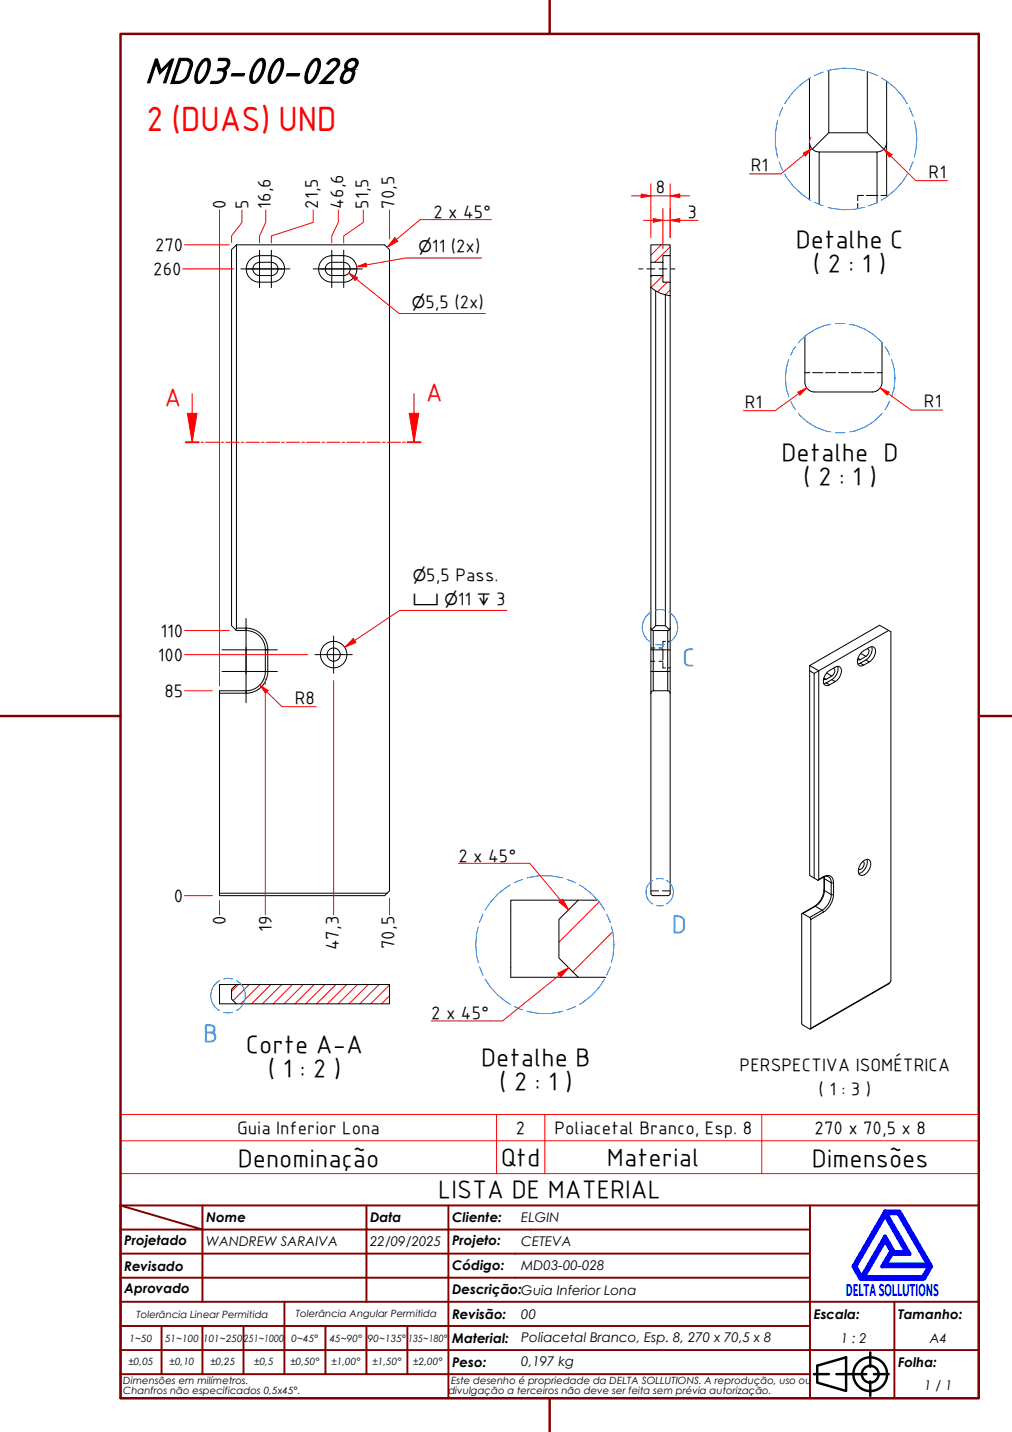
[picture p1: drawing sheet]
<svg xmlns="http://www.w3.org/2000/svg" width="210mm" height="297mm" viewBox="0 0 210 297" stroke-linecap="round" stroke-linejoin="round" font-family="sans-serif">
<!-- layer: Hatch (ABNT) -->
<g fill="none" stroke="#f00" stroke-width=".21">
<path d="M135.3 57.2l-.3 .2M137.1 50.8l-2.1 2.1M137.5 57.2l-2.5 2.4M138.4 58.5l-2 2M139 51.2l-3.2 3.2M139 60.2l-1 1M124.3 187.1l-8.4 8.3M127.1 193.3l-8.3 8.3M49.4 204.2l-1.4 1.4M51.7 204.2l-3.3 3.3M53.9 204.2l-4 4M56.2 204.2l-4 4"/>
<path d="M58.4 204.2l-4 4M60.7 204.2l-4 4M62.9 204.2l-4 4M65.2 204.2l-4 4M67.4 204.2l-4 4M69.7 204.2l-4 4M71.9 204.2l-4 4M74.1 204.2l-4 4M76.4 204.2l-4 4M78.6 204.2l-4 4M80.8 206.6l-1.7 1.6M80.8 204.3l-3.9 3.9"/>
</g>
<!-- layer: Visible (ABNT) -->
<g fill="none" stroke="#000" stroke-width=".21">
<path d="M167.9 16.2v25.2M171.9 14.6v12.9M179.9 14.8v12.7l3.4 3.5M183.9 16.8v24.1M167.9 29.5l.3 1 .3 .5M168.5 31l.4 .3 1 .2M179.9 27.5h-8l-3.4 3.5M183.3 31l-.4 .3-1 .2M183.9 29.5l-.3 1-.3 .5M49 50.8l-1 1v78l.9 .8M49 50.8v79.5M49 50.8h30.8l1 1v133l-.5 .5"/>
<path d="M53.8 54.4a1.37 1.37 0 0 0-1.3 1.4 1.37 1.37 0 0 0 1.3 1.4h2.5M53.8 54.4h2.5M56.3 53a5.1 5.1 0 0 0-4.2 .7 2.74 2.74 0 0 0-.9 3 2.74 2.74 0 0 0 2.6 1.8h2.5M56.3 54.4a1.37 1.37 0 0 1 1.4 1.4 1.37 1.37 0 0 1-1.4 1.4M56.3 53.1a2.74 2.74 0 0 1 2.7 2.7 2.74 2.74 0 0 1-2.7 2.7M67.1 53.7a5 5 0 0 1 4.2-.6 2.74 2.74 0 0 1 2.7 2.7 2.74 2.74 0 0 1-2.7 2.7 5 5 0 0 1-4.2-.6 2.74 2.74 0 0 1 0-4.2zM68.8 54.4h2.5M68.8 54.4a1.37 1.37 0 0 0-1.3 1.4 1.37 1.37 0 0 0 1.3 1.4h2.5a1.37 1.37 0 0 0 1.3-1.4 1.37 1.37 0 0 0-1.3-1.4M135 57.2h2.5v1.3h1.5v2.8M135 59.6a6.8 6.8 0 0 0 3 1.6M135 50.8h4v2.2h-1.5v1.4h-2.5zM135 54.4v75.9"/>
<path d="M137.5 54.4v2.8M139 53v5.5M181.9 42v-10.5h-12v10.9M136 60.3v69.5l-.9 .8M138 61.2v68.6l.9 .8M138 61.2l1 .1M139 61.3v69M166.9 69.7v9.6a2 2 0 0 0 2 2h12M182.9 71.1v8.2a2 2 0 0 1-2 2M49 130.3l-.1 .3M49 130.3h2M51 130.3v.5h-2l-.1-.2"/>
<path d="M51 130.8a4 4 0 0 1 4 4M51 130.3a4.5 4.5 0 0 1 4.5 4.5M55 139.3v-4.5h.5v4.5M55 139.3h.5M55 139.3a4 4 0 0 1-4 4M55.5 139.3a4.5 4.5 0 0 1-4.5 4.5M135 130.3l.1 .3M135 130.3v13.5M135 139.3h.5v4M135 134.8h.5v4.5h3.5M135.1 130.6l.4 .2M135.5 130.8v4h3.5"/>
<path d="M135.5 130.8h3M136 129.8h2M138.5 130.8v12.5M138.9 130.6l-.4 .2M139 130.3l-.1 .3M139 130.3v13.5M167.9 138.1v43.5l1 .5M167.9 138.1l14.5-8.4 2.4 1.3v72.4l-.2 .4M167.9 139.1l1 .6M167.9 138.1l1.9 1M169.8 139.1l-.9 .6v42.4l.8 .5M169.8 139.1v43.3"/>
<path d="M171.4 139.6l1.1 .6M172.8 138.6a.9 .9 0 0 1 .4 .9 .9 .9 0 0 1-.7 .7M173.7 138.2a2.62 2.62 0 0 1-1.2 2.8M177.9 136.8h.5M178.4 137.6l1.2-.7 .7 .4-1.2 .7zM178.4 137.6l-.5 .1M178.5 135.5l1.1 .7M179.6 136.2l-1.2 .6-.4-.2M179.9 134.6a.9 .9 0 0 1 .3 .8 .9 .9 0 0 1-.6 .8M180.3 137.3a2.48 2.48 0 0 0 1.1-2.9 .8 .8 0 0 0-1.1-.1 3.2 3.2 0 0 0-2.4 3.3 .74 .74 0 0 0 1.2 .4M180.8 134.1a2.59 2.59 0 0 1-1.2 2.8M184.3 130.8l-14.5 8.3"/>
<path d="M45.5 143.8h5.5M51 143.3h-5.5v42.5h34.3l.5-.5M51 143.3v.5M135 143.8v41.5l.1 .2 .4 .3h3l.3-.1 .2-.4v-41.5M135.5 143.3h3M135.5 143.3l-.4 .2-.1 .3M138.5 143.3l.3 .1 .2 .4M170.8 140.9h.6M171.4 141.7l1.1-.7 .7 .4-1.1 .7zM171.4 141.7l-.5 .1M172.5 140.2l-1.1 .7-.5-.3M173.2 141.4a2.47 2.47 0 0 0 1.1-2.9 .8 .8 0 0 0-1.1-.1 3.2 3.2 0 0 0-2.4 3.3 .76 .76 0 0 0 1.3 .4"/>
<path d="M178.7 179a1.17 1.17 0 0 1 1.7-.5 2.4 2.4 0 0 1-1.7 3.1 1.15 1.15 0 0 1-.5-1.8zM179 178.7a.83 .83 0 0 1-.1 1.4 .54 .54 0 0 1-.8 .1M179.8 178.3a2.52 2.52 0 0 1-1.7 2.9M45.5 185.3h34.8M119.9 186.7h-14v16h19.7M124 186.7h-4.1l-4 4v8l4 4M166.5 189.5l-.2 .1v22.6l.2 .4 1.4 .9 .3-.2M166.5 189.5l1.4 .8M167.9 190.3l.3 .4M168.2 190.7v22.6M169 188h.1M169 188l-2.7 1.5"/>
<path d="M169.1 188l-2.6 1.5M169.1 188l1.4 .8M169.8 182.4l-.1 .2M170.5 188.8l.3 .4M170.5 188.8l-2.6 1.5M170.7 182a1.06 1.06 0 0 1 1.2-.1 1.06 1.06 0 0 1 .5 1.2M170.7 182l-1 .6M170.8 181.9a1.3 1.3 0 0 1 1.5-.2 1.3 1.3 0 0 1 .6 1.4M170.8 181.9l-.1 .1M170.8 181.9l-1 .5M170.8 189.2l-2.6 1.5M170.9 181.9v2.7"/>
<path d="M170.9 184.6a3.6 3.6 0 0 1-1.8 3.4M170.9 182.1l1.5 1M170.9 184.6a4.3 4.3 0 0 1-1.9 3.4M171 181.9v2.8l1.4 .9M172.4 185.6a4.1 4.1 0 0 1-1.9 3.2M172.4 183.1h.5M172.4 185.6h.5M172.4 183.1v2.5M172.9 185.6a4.8 4.8 0 0 1-2.1 3.6M172.9 183.1v2.5M48 205.2l1-1h31.8v4h-31.8l-1-1zM49 204.2h-3.5v4h3.5"/>
<path d="M184.6 203.8l-16.5 9.7M184.6 203.8l-16.4 9.5"/>
<circle cx="69.2" cy="135.8" r="1.37"/>
<circle cx="69.2" cy="135.8" r="2.74"/>
</g>
<!-- layer: Hidden (ABNT) -->
<g fill="none" stroke="#000" stroke-width=".21">
<path d="M177.9 42.2v1.1M179.1 40.5h-1.2v1.1M179.7 40.5h2.4M182.7 40.5h1.2M166.9 77.3h1.1M168.6 77.3h2.1M171.2 77.3h2.1M173.9 77.3h2.1M176.6 77.3h2.1M179.2 77.3h2.1M181.9 77.3h1M135 134.4h.8"/>
<path d="M135 137.2h.8M136.7 134.4h.8M136.7 137.2h.8M137.5 134.7v2.2M137.5 137.4v1.1h.5M138 133h-.5v1.1M138.5 133h.5M138.5 138.5h.5M135 184.8h1.6M137.4 184.8h1.6"/>
</g>
<path d="M25 236.6h178v-5.4h-178v12.2M103 231.2v12.2M113 231.2v12.2M158 231.2v12.2M203 236.6v6.8h-178M25 243.4v6.6h178v-6.6" fill="none" stroke="#f00" stroke-width=".21"/>
<!-- layer: Detail Boundary (ABNT) -->
<path d="M135.1 126.9a3.7 3.7 0 0 0 0 6.4M136 133.7l.7 .1 1.1-.1M137.8 126.6l-1.1-.2-.7 .2M138.7 126.9a3.6 3.6 0 0 1 0 6.4M135.4 182.6a2.81 2.81 0 0 0 0 4.9M136.1 182.3l.5-.1 1 .1M136.1 187.8h1.5M138.2 182.6a2.81 2.81 0 0 1 0 4.9" fill="none" stroke="#0080ff" stroke-width=".21"/>
<!-- layer: Linha Corte (ABNT) -->
<g fill="none" stroke="#f00" stroke-width=".21">
<path d="M38.5 91.7h2.7M39.9 85.7v6M41.7 91.7h.5M42.7 91.7h2.7M45.9 91.7h.5M46.9 91.7h2.7M50 91.7h.6M51 91.7h2.8M54.2 91.7h.6M55.2 91.7h2.8M58.4 91.7h.5M59.4 91.7h2.7"/>
<path d="M62.6 91.7h.5M63.6 91.7h2.7M66.8 91.7h.5M67.8 91.7h2.7M71 91.7h.5M71.9 91.7h2.8M75.1 91.7h.6M76.1 91.7h2.8M79.3 91.7h.6M80.3 91.7h2.8M83.5 91.7h.6M84.5 91.7h2.7"/>
</g>
<path d="M38.5 91.7h2.7M84.5 91.7h2.7" fill="none" stroke="#f00" stroke-width=".36"/>
<path d="M38.9 85.7h2l-1 6z" fill="#f00"/>
<path d="M38.9 85.7h2l-1 6zM39.9 81.6v4.1M85.9 85.7v6" fill="none" stroke="#f00" stroke-width=".21"/>
<path d="M84.9 85.7h2l-1 6z" fill="#f00"/>
<path d="M84.9 85.7h2l-1 6zM85.9 81.6v4.1" fill="none" stroke="#f00" stroke-width=".21"/>
<!-- layer: Detail Boundary (ABNT) -->
<path d="M45.5 203.4a3.6 3.6 0 0 0 0 6.2M46.4 203.1l.6-.1 1.2 .1M46.4 210l.6 .1 1.2-.1M49.1 203.4a3.6 3.6 0 0 1 0 6.2" fill="none" stroke="#0080ff" stroke-width=".21"/>
<!-- layer: Borda A3/A4 (ABNT) -->
<path d="M25 7h178v283h-178zM114 0v7M0 148.5h25M203 148.5h7M114 290v7" fill="none" stroke="#800000" stroke-width=".51"/>
<path d="M183.6 257.3l1.2 2.2-1.8 3.2h9.7l-1.3 2.2h-12.2zM183.6 252.1l4.4 7.6h-2.6l-1.8-3.2-4.9 8.4-1.3-2.2zM183.6 251.3h3l6.5 11.4-1.5 2.6h-13.1l-1.5-2.6zM183.8 251.7h2.5l6.2 10.6h-8.8l1.3-2.2h3.7zM185 259.7h.2l-.1 .2z" fill="none" stroke="#00f" stroke-width=".8"/>
<!-- layer: 0 -->
<path d="M178.5 265.3h13.1" fill="none" stroke="#000" stroke-width=".21"/>
<g fill="none" stroke="#800000" stroke-width=".4">
<path d="M25 250l17 5h-17M25 250h178v40h-178zM42 255h34v5h17M42 255v15M42 250v5M76 250v5h17v5M93 250v5h75M168 250v20h-143M25 260h51v10M25 275h17M33.5 275v10M50.5 275h-8.5v10"/>
<path d="M59 270v15h-8.5M67.5 275v10h-8.5M76 275v10h8.5M84.5 275v10M93 275h-42.5v10M93 260v5h-68M93 275v10h75M93 260h75M93 275h75M168 265h-75v10M185.5 270v10h17.5M203 270h-35v10h17.5v10"/>
<path d="M25 285h25.5M25 280h143v10M67.5 285h8.5M84.5 285h8.5v5"/>
</g>
<g fill="none" stroke="#000" stroke-width=".51">
<path d="M168.8 285h3.1M169.5 283.3l6-1.8v7l-6-1.7zM173.5 285h6.2M180.5 280.5v3M180.5 286.5v3M181.3 285h3"/>
<circle cx="180.5" cy="285" r="3.5"/>
<circle cx="180.5" cy="285" r="1.75"/>
</g>
<!-- layer: Marca de centro (ISO) -->
<path d="M50 55.8h8.8M53.8 51.9v7.8M64.9 55.8h8.9M68.8 51.9v7.8M46 139.3h11.5M46 134.8h11.5M51 134.3v11.5M51 128.3v11.5M65.3 135.8h7.8M69.2 131.9v7.8" fill="none" stroke="#000" stroke-width=".21"/>
<path d="M37.9 55.8h10.6M38.3 50.8h9.2M45.5 43.5v98.8M50.2 43.5v2.6l-2.2 2.8v1.4M55.1 43.5v2.6l-1.3 2.8v1.5M70.2 43.5v2.6l-1.4 2.8v1.5M80.8 43.5v6.1M38.3 130.8h9.2M38.3 143.3h5.7M53.9 142.1l1.4 1.4M38.3 185.8h5.7" fill="none" stroke="#f00" stroke-width=".21"/>
<path d="M53.9 142.1l1.7 1.1-.5 .5z" fill="#f00"/>
<path d="M182.6 80.5l1.6 1.1M53.9 142.1l1.7 1.1-.5 .5zM55.3 143.5l3.2 3.1h7.1" fill="none" stroke="#f00" stroke-width=".21"/>
<!-- layer: Detail Boundary (ABNT) -->
<g fill="none" stroke="#0080ff" stroke-width=".21">
<path d="M168.1 16.1a14.1 14.1 0 0 0-5.3 5.4M170.8 15l-1.8 .7M179.3 14.7a13.7 13.7 0 0 0-7.6 0M180.2 15l1.8 .7M182.8 16.2a13.4 13.4 0 0 1 5.4 5.3M161.3 25a13.7 13.7 0 0 0 0 7.6M161.6 33.5l.7 1.8M162.3 22.4l-.7 1.7M162.8 36.2a14.1 14.1 0 0 0 5.3 5.4M188.2 36.2a13.7 13.7 0 0 1-5.4 5.3M188.6 22.3l.8 1.8M189.4 33.6l-.8 1.7"/>
<path d="M189.6 25a13.3 13.3 0 0 1 0 7.6M169 42l1.8 .7M171.7 43a13.7 13.7 0 0 0 7.6 0M182 42l-1.8 .7M163.6 74.6a11.1 11.1 0 0 0 0 7.7M165 71.9l-1 1.7M172.3 67.3a10.7 10.7 0 0 0-6.7 3.8M173.3 67.1h2M176.2 67.3a10.7 10.7 0 0 1 6.8 3.8M183.6 71.9l.9 1.7M184.9 74.6a10.8 10.8 0 0 1 0 7.7M164 83.2l1 1.7"/>
<path d="M165.6 85.7a10.6 10.6 0 0 0 6.7 3.9M173.3 89.8h2M183 85.7a10.8 10.8 0 0 1-6.8 3.9M184.5 83.2l-.9 1.7"/>
</g>
<path d="M182.6 80.5l1.8 .8-.4 .6z" fill="#f00"/>
<path d="M167.3 80.5l-1.6 1.1M182.6 80.5l1.8 .8-.4 .6zM184.2 81.6l4.8 3.5h6.5" fill="none" stroke="#f00" stroke-width=".21"/>
<path d="M165.5 81.3l1.8-.8-1.4 1.4z" fill="#f00"/>
<path d="M165.5 81.3l1.8-.8-1.4 1.4zM165.7 81.6l-4.9 3.6h-6.6" fill="none" stroke="#f00" stroke-width=".21"/>
<!-- layer: Detail Boundary (ABNT) -->
<g fill="none" stroke="#0080ff" stroke-width=".21">
<path d="M99.2 192.2a13.2 13.2 0 0 0 0 7.5M100.2 189.6l-.8 1.7M105.9 183.6a13.6 13.6 0 0 0-5.3 5.2M108.4 182.4l-1.7 .7M109.3 182.1a14.1 14.1 0 0 1 7.4 0M117.6 182.4l1.7 .7M120.2 183.6a13.6 13.6 0 0 1 5.2 5.2M125.8 189.6l.8 1.7M126.8 192.2a12.7 12.7 0 0 1 0 7.5M99.4 200.6l.8 1.7M100.6 203.1a13.6 13.6 0 0 0 5.3 5.2M106.7 208.8l1.7 .7"/>
<path d="M109.3 209.8a13.5 13.5 0 0 0 7.4 0M119.3 208.8l-1.7 .7M125.4 203.1a13.6 13.6 0 0 1-5.2 5.2M126.6 200.6l-.8 1.7"/>
</g>
<path d="M116.3 186.8l1.6 1.9" fill="none" stroke="#f00" stroke-width=".21"/>
<path d="M116 187.1l.7-.6 1.2 2.2z" fill="#f00"/>
<path d="M95.1 179.1h14.8l6.4 7.7M116 187.1l.7-.6 1.2 2.2zM117.9 200.7l-1.9 1.6" fill="none" stroke="#f00" stroke-width=".21"/>
<path d="M115.7 201.9l2.2-1.2-1.6 2z" fill="#f00"/>
<path d="M73.6 132.9l-2.1 1.4M115.7 201.9l2.2-1.2-1.6 2zM116 202.3l-11.8 9.5h-14.8" fill="none" stroke="#f00" stroke-width=".21"/>
<path d="M73.3 132.4l.5 .9-2.3 1z" fill="#f00"/>
<path d="M73.3 132.4l.5 .9-2.3 1zM105.1 126.6h-22.2l-9.3 6.3" fill="none" stroke="#f00" stroke-width=".21"/>
<path d="M168.4 30.8l-1.6 1.3" fill="none" stroke="#f00" stroke-width=".21"/>
<path d="M166.6 31.8l1.8-1-1.4 1.6z" fill="#f00"/>
<path d="M166.6 31.8l1.8-1-1.4 1.6zM166.8 32.1l-4.8 4h-6.6M168.2 28.5l-.3 1.1M183.3 30.9l1.4 1.4" fill="none" stroke="#f00" stroke-width=".21"/>
<path d="M183.3 30.9l1.7 1.2-.5 .5z" fill="#f00"/>
<path d="M183.3 30.9l1.7 1.2-.5 .5zM184.7 32.3l5.2 5.2h6.6M65 43.5v2.6l-8.7 2.8v1.5M72.4 56.6l1.5 1.3M75.4 43.5v2.6l-4.1 2.8v1.5M38.3 135.8h12.6M51.1 135.8h12.7" fill="none" stroke="#f00" stroke-width=".21"/>
<!-- layer: Marca de centro (ISO) -->
<path d="M51.3 55.8h8.9M56.3 51.9v7.8M66.3 55.8h8.9M71.3 51.9v7.8" fill="none" stroke="#000" stroke-width=".21"/>
<path d="M72.4 56.6l1.7 1-.4 .6z" fill="#f00"/>
<path d="M72.4 56.6l1.7 1-.4 .6zM73.9 57.9l8.9 7.1h17.8M76 55l-2 .3" fill="none" stroke="#f00" stroke-width=".21"/>
<path d="M74 55.3l1.9-.7 .1 .7z" fill="#f00"/>
<path d="M74 55.3l1.9-.7 .1 .7zM99.9 53.5h-15.7l-8.2 1.5M55 143.6v46.2M55 140.8v1.2M69.2 141.2v48.6M45.5 186.8v3M80.8 186.3v3.5" fill="none" stroke="#f00" stroke-width=".21"/>
<path d="M82.2 49.7l-1.9 1.6" fill="none" stroke="#f00" stroke-width=".21"/>
<path d="M81.9 49.3l.6 .8-2.2 1.2z" fill="#f00"/>
<path d="M81.9 49.3l.6 .8-2.2 1.2zM101.9 45.6h-14.8l-4.9 4.1" fill="none" stroke="#f00" stroke-width=".21"/>
<path d="M139 45.7h2" fill="none" stroke="#f00" stroke-width=".21"/>
<path d="M139 45.7l2-.4v.8z" fill="#f00"/>
<path d="M135.5 45.7h2M139 45.7l2-.4v.8z" fill="none" stroke="#f00" stroke-width=".21"/>
<path d="M135.5 45.3l2 .4-2 .4z" fill="#f00"/>
<path d="M133.5 45.7h2M135.5 45.3l2 .4-2 .4zM137.5 45.7h1.5M137.5 43.2v8.3M139 43.2v6.1M139 40.6h2M141 45.7h3.8" fill="none" stroke="#f00" stroke-width=".21"/>
<path d="M139 40.6l2-.4v.8z" fill="#f00"/>
<path d="M133 40.6h2M139 40.6l2-.4v.8z" fill="none" stroke="#f00" stroke-width=".21"/>
<path d="M133 40.2l2 .4-2 .4z" fill="#f00"/>
<path d="M135 38.1v11.2M139 38.1v11.2M131 40.6h2M133 40.2l2 .4-2 .4zM135 40.6h4M141 40.6h2" fill="none" stroke="#f00" stroke-width=".21"/>
<!-- layer: Linha de centro (ISO) -->
<path d="M132.5 55.8h.8M134.2 55.8h1.6M136.7 55.8h1.6M139.2 55.8h.8" fill="none" stroke="#000" stroke-width=".21"/>
<text font-size="8.1" x="30" y="17.2">MD03-00-028</text>
<text font-size="7" fill="#f00" x="30.4" y="27.1">2 (DUAS) UND</text>
<g font-size="5.4">
<text x="165" y="51.5">Detalhe C</text>
<text x="168.6" y="56.5">( 2 : 1 )</text>
<text x="162.1" y="95.6">Detalhe D</text>
<text x="166.6" y="100.6">( 2 : 1 )</text>
<text x="51" y="218.3">Corte A-A</text>
<text x="99.8" y="221">Detalhe B</text>
<text x="55.5" y="223.4">( 1 : 2 )</text>
<text x="103.5" y="226">( 2 : 1 )</text>
<text x="49.3" y="242">Denominação</text>
<text x="103.9" y="241.8">Qtd</text>
<text x="125.9" y="241.8">Material</text>
<text x="168.4" y="242">Dimensões</text>
<text x="90.9" y="248.5">LISTA DE MATERIAL</text>
</g>
<g font-size="5.4" fill="#f00">
<text x="88.3" y="83.1">A</text>
<text x="34.1" y="84.3">A</text>
</g>
<g font-size="5.4" fill="#0080ff">
<text x="141.5" y="138.2">C</text>
<text x="139.3" y="193.6">D</text>
<text x="42.1" y="216.1">B</text>
</g>
<g font-size="3.9">
<text x="155.7" y="35.5">R1</text>
<text x="136" y="40.1">8</text>
<text x="192.6" y="36.9">R1</text>
<text x="46.8" y="43.3" transform="rotate(-90 46.8 43.3)">0</text>
<text x="51.5" y="43.3" transform="rotate(-90 51.5 43.3)">5</text>
<text x="56.1" y="43.3" transform="rotate(-90 56.1 43.3)">16,6</text>
<text x="66" y="43.3" transform="rotate(-90 66 43.3)">21,5</text>
<text x="71.2" y="43.3" transform="rotate(-90 71.2 43.3)">46,6</text>
<text x="76.3" y="43.3" transform="rotate(-90 76.3 43.3)">51,5</text>
<text x="81.8" y="43.3" transform="rotate(-90 81.8 43.3)">70,5</text>
<text x="89.9" y="45.2">2 x 45°</text>
<text x="142.6" y="45.2">3</text>
<text x="32.2" y="52.1">270</text>
<text x="89.6" y="52.4">11 (2x)</text>
<text x="31.8" y="57.1">260</text>
<text x="88.2" y="63.9">5,5 (2x)</text>
<text x="154.5" y="84.6">R1</text>
<text x="191.6" y="84.5">R1</text>
<text x="88.4" y="120.5">5,5 Pass.</text>
<text x="95" y="125.5">11</text>
<text x="102.9" y="125.5">3</text>
<text x="32.7" y="137.1">100</text>
<text x="33.3" y="132.1">110</text>
<text x="34.1" y="144.6">85</text>
<text x="61.1" y="146">R8</text>
<text x="95.1" y="178.8">2 x 45°</text>
<text x="36.1" y="187.1">0</text>
<text x="46.8" y="192" transform="rotate(-90 46.8 192)">0</text>
<text x="56.3" y="193.4" transform="rotate(-90 56.3 193.4)">19</text>
<text x="70.2" y="197.2" transform="rotate(-90 70.2 197.2)">47,3</text>
<text x="81.8" y="196.9" transform="rotate(-90 81.8 196.9)">70,5</text>
<text x="89.4" y="211.5">2 x 45°</text>
<text x="153.4" y="222.2">PERSPECTIVA ISOMÉTRICA</text>
<text x="169.8" y="227.2">( 1 : 3 )</text>
<text x="49.2" y="235.2">Guia Inferior Lona</text>
<text x="107" y="235.2">2</text>
<text x="115" y="235.2">Poliacetal Branco, Esp. 8</text>
<text x="169" y="235.2">270 x 70,5 x 8</text>
</g>
<text font-size="3.9" fill="#00f" x="175.4" y="268.8">DELTASOLLUTIONS</text>
<g font-size="3.3">
<text x="86.8" y="52.4">⌀</text>
<text x="85.4" y="63.9">⌀</text>
<text x="85.6" y="120.5">⌀</text>
<text x="85.6" y="125.5">⌴ ⌀</text>
<text x="98.9" y="125.5">↧</text>
</g>
<g font-size="2.8">
<text x="42.8" y="253.5">Nome</text>
<text x="76.8" y="253.5">Data</text>
<text x="93.8" y="253.6">Cliente:</text>
<text x="108.1" y="253.5">ELGIN</text>
<text x="25.8" y="263.6">Revisado</text>
<text x="25.8" y="258.3">Projetado</text>
<text x="42.8" y="258.5">WANDREW SARAIVA</text>
<text x="76.8" y="258.4">22/09/2025</text>
<text x="93.8" y="263.4">Código:</text>
<text x="93.8" y="258.3">Projeto:</text>
<text x="108.1" y="263.5">MD03-00-028</text>
<text x="108.1" y="258.5">CETEVA</text>
<text x="25.8" y="268.3">Aprovado</text>
<text x="93.8" y="268.3">Descrição:Guia Inferior Lona</text>
<text x="93.8" y="273.6">Revisão:</text>
<text x="108.1" y="273.5">00</text>
<text x="168.8" y="273.5">Escala:</text>
<text x="186.3" y="273.5">Tamanho:</text>
<text x="93.8" y="278.6">Material:</text>
<text x="108.1" y="278.3">Poliacetal Branco, Esp. 8, 270 x 70,5 x 8</text>
<text x="174.4" y="278.5">1 : 2</text>
<text x="192.8" y="278.6">A4</text>
<text x="93.8" y="283.5">Peso:</text>
<text x="108.1" y="283.3">0,197 kg</text>
<text x="186.3" y="283.5">Folha:</text>
<text x="191.7" y="288.4">1 / 1</text>
</g>
<g font-size="2.1">
<text x="28.3" y="273.3">Tolerância Linear Permitida</text>
<text x="61.4" y="273.1">Tolerância Angular Permitida</text>
<text x="26.9" y="278.3">1~50</text>
<text x="34.2" y="278.3">51~100</text>
<text x="42.1" y="278.3">101~250</text>
<text x="50.5" y="278.3">251~1000</text>
<text x="60.5" y="278.3">0~45°</text>
<text x="68.4" y="278.3">45~90°</text>
<text x="76.3" y="278.3">90~135°</text>
<text x="84.7" y="278.3">135~180°</text>
<text x="25.6" y="287.1">Dimensões em milímetros.</text>
<text x="26.6" y="283.2">±0,05</text>
<text x="35.2" y="283.2">±0,10</text>
<text x="43.6" y="283.2">±0,25</text>
<text x="52.7" y="283.2">±0,5</text>
<text x="60.2" y="283.2">±0,50°</text>
<text x="68.7" y="283.2">±1,00°</text>
<text x="77.2" y="283.2">±1,50°</text>
<text x="85.7" y="283.2">±2,00°</text>
<text x="93.6" y="287.1">Este desenho é propriedade da DELTA SOLLUTIONS. A reprodução, uso ou</text>
<text x="25.6" y="289.2">Chanfros não especificados 0,5x45°.</text>
<text x="93" y="289.2">divulgação a terceiros não deve ser feita sem prévia autorização.</text>
</g>
</svg>
